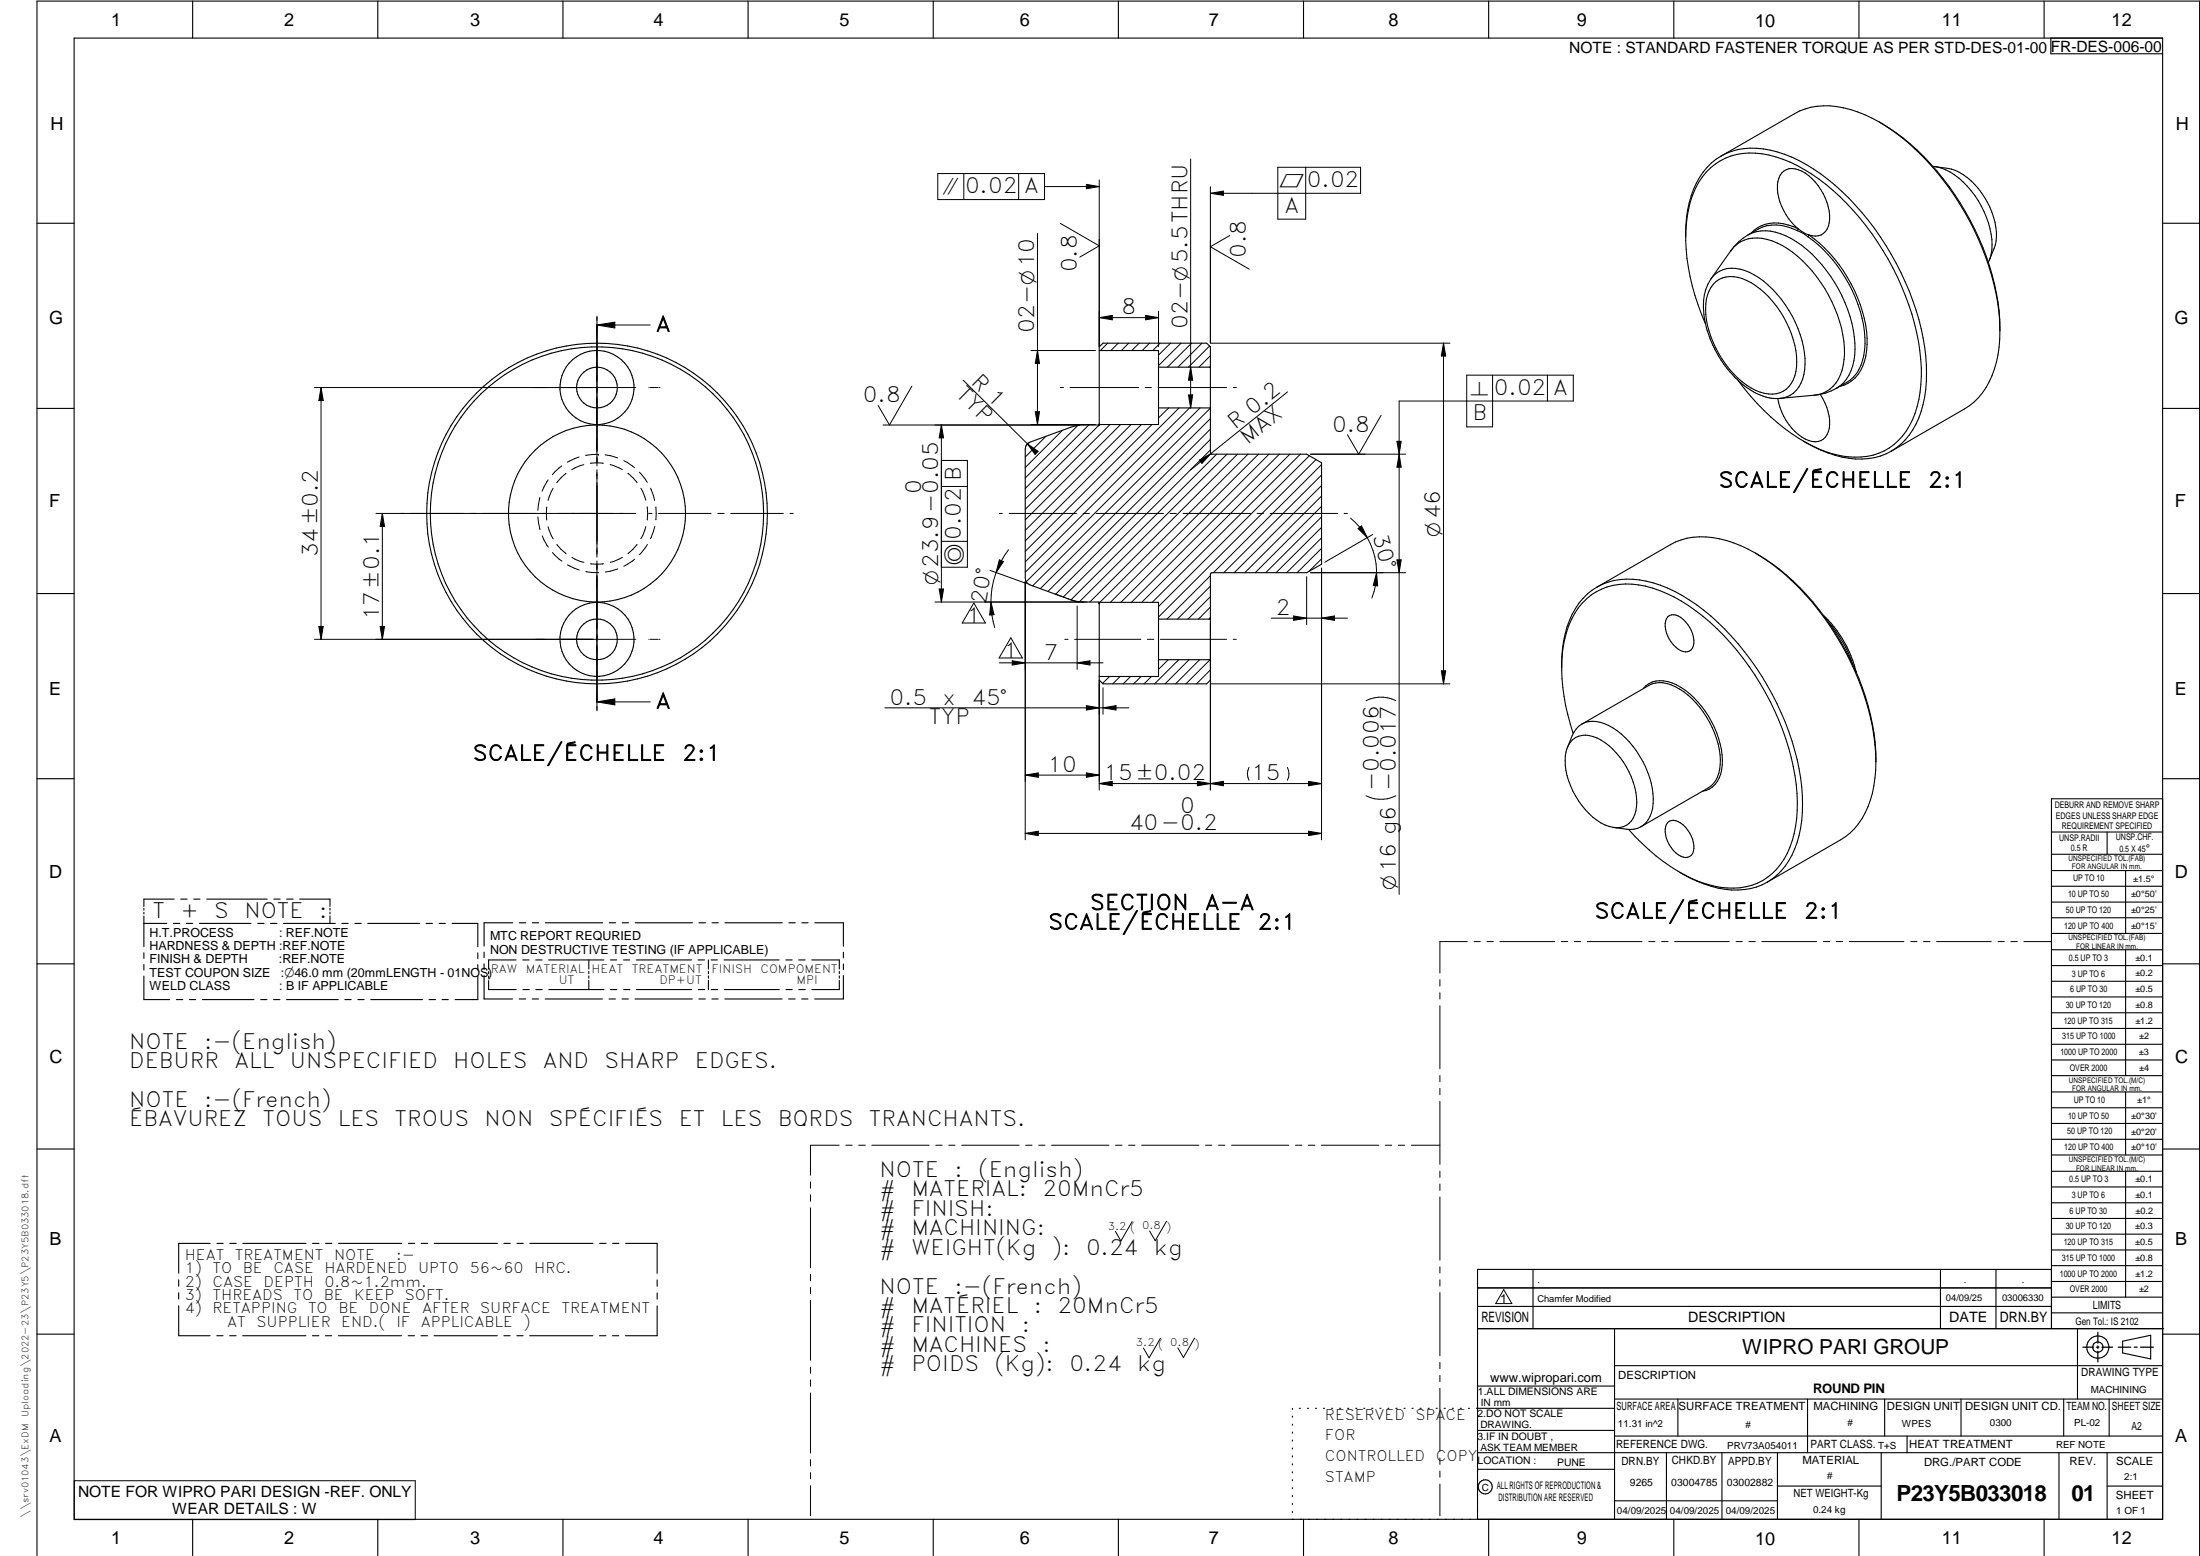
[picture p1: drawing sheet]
<svg xmlns="http://www.w3.org/2000/svg" width="594mm" height="420mm" viewBox="0 0 594 420" stroke-linecap="round" stroke-linejoin="round" font-family="sans-serif">
<g fill="none" stroke="#000" stroke-width=".3">
<path d="M20 10.3h564v400h-564zM52 .3v10M102 .3v10M152 .3v10M202 .3v10M252 .3v10M302 .3v10M352 .3v10M402 .3v10M452 .3v10M502 .3v10M552 .3v10"/>
<path d="M553.8 10.3v4.2h30.2M507.5 33a65.1 65.1 0 0 1 24.5 26.5 64.9 64.9 0 0 1 8 27.5M507.5 33a26.9 26.9 0 0 0-18.5-4l-3.1 1-21.2 12.2M507.5 33a69.2 69.2 0 0 1 25.6 29.2 70.1 70.1 0 0 1 6.7 22.5M464.7 42.2a20 20 0 0 1 17.2-.5 54.3 54.3 0 0 1 22.7 17.9 72 72 0 0 1 15.6 38.9 29.2 29.2 0 0 1-4.6 19 16.2 16.2 0 0 1-4.9 4.3M464.7 42.2a20.2 20.2 0 0 0-9 14.5l-.5 6.5M522 44.9a15.4 15.4 0 0 1 10.3 6.6 24.3 24.3 0 0 1 5.6 15.9l-.5 2.4-.5 1.1M522.6 45a15.3 15.3 0 0 1 13.3 8.3 17.5 17.5 0 0 1 2.9 12.8l-1.6 4.2M10 60.3h10M462 75.4a15.4 15.4 0 0 0-1.8 10.2 29.1 29.1 0 0 0 13.8 20.4l.9 .5a10.6 10.6 0 0 0 5.7 1.1M462 75.4a7.4 7.4 0 0 1 9.1-2.4 25.9 25.9 0 0 1 12.9 12.4 24.6 24.6 0 0 1 3.1 15.7 7.5 7.5 0 0 1-6.5 6.5M462 75.3l5.4-7.6a8.6 8.6 0 0 1 9.7-3.1 25.8 25.8 0 0 1 13.5 10.1 35.3 35.3 0 0 1 7.5 20.8 11.6 11.6 0 0 1-4.9 10.2l-1 .5-2.3 .5"/>
<path d="M463.4 76a7.6 7.6 0 0 1 8.3-.3 26.4 26.4 0 0 1 13.4 23.3 7.4 7.4 0 0 1-5.4 7.3 11.8 11.8 0 0 1-9.2-3.2 27.7 27.7 0 0 1-9.9-19.7 9.4 9.4 0 0 1 2.8-7.4zM472.1 63.4a11.1 11.1 0 0 1 10.1 .3 32.6 32.6 0 0 1 14.3 14.4 31.5 31.5 0 0 1 4.1 19.3 10.5 10.5 0 0 1-4.6 7.4M472.1 63.4a14.4 14.4 0 0 0-4.7 4.4M485.3 62.3a11.8 11.8 0 0 0-13.2 1.1M485.3 62.3l2 .9 .9 .7M485.6 61.8l1.9 1.3 1 .4M485.6 61.8l-.3 .5M485.6 61.8a15 15 0 0 1-5.5-12.8 4.1 4.1 0 0 1 6.5-2.8 14.9 14.9 0 0 1 7.3 14 3.9 3.9 0 0 1-5.4 3.3M485.6 61.8a11.4 11.4 0 0 0-11-.3l-1.7 1.4M488.2 63.9a37.5 37.5 0 0 1 15.4 28.9 11.9 11.9 0 0 1-4.9 10.5l-2.7 1.5M488.5 63.5a38.9 38.9 0 0 1 15.7 27.9 14.4 14.4 0 0 1-3.3 10.7 8.4 8.4 0 0 1-4.1 2.3M488.5 63.5l-.3 .4"/>
<path d="M584 60.3h10M296.8 94.7h16v19.9h-16M296.8 94.7v-1.1l1.1-.9h27.9l1 .9 .2 29h25.8l4.1 2.4v27.4l-4.1 2.2-25.8 .2-.2 28.8-1 1.1h-27.9l-1.1-1.1v-21M296.8 94.7v19.9M312.8 99.1h14M460.5 87.5a57 57 0 0 1-5.1-27 22.9 22.9 0 0 1 6.5-15.2 17.1 17.1 0 0 1 15.8-3.4 44.1 44.1 0 0 1 20.9 13 72.2 72.2 0 0 1 20.1 42.1 30.3 30.3 0 0 1-3.9 19.4 15.9 15.9 0 0 1-15.7 7 37.2 37.2 0 0 1-19-9.2 64.9 64.9 0 0 1-10.7-11.4M540 86.3v3M540 88.5v.8M540 89.3a26.6 26.6 0 0 1-5.7 18.1l-1.2 1.1-2.6 1.9-19.8 11.4M10 110.3h10M296.6 114.8h.1M296.7 114.7h.1"/>
<path d="M296.7 114.8h.1M296.8 114.6h.1M296.8 114.5h.1M296.8 114.6l-.2 .2a16.4 16.4 0 0 0-7.4 .6l-11 4a1.89 1.89 0 0 0-1.3 1.8v34.8a1.9 1.9 0 0 0 1.3 1.9l11 4.1a18.5 18.5 0 0 0 7.4 .6h.2M312.8 110.2h14M487.7 119.5a26.3 26.3 0 0 0 18.5 4.1l1.6-.5 2.9-1.3M489.9 106.7l-9.3 .9M491.5 106.5a13.1 13.1 0 0 1 2.2 10 3.8 3.8 0 0 1-5.3 2.5 15 15 0 0 1-8.3-11.4M496 104.8a14 14 0 0 1-6.2 1.9M584 110.3h10M431.2 158.5a18.9 18.9 0 0 1 15.2-1.1 48.1 48.1 0 0 1 21.2 14.4 74.6 74.6 0 0 1 18.9 40.7 34.4 34.4 0 0 1-2.6 18.4 17.3 17.3 0 0 1-6.7 7.3M431.2 158.5a20.2 20.2 0 0 0-9 14.6l-.5 6.5"/>
<path d="M474 149.4a26.9 26.9 0 0 0-18.5-4.1l-3 1-1.5 .8-19.8 11.4M474 149.4a69.2 69.2 0 0 1 25.7 29.2 66.7 66.7 0 0 1 6.8 24.8M474 149.4a65.1 65.1 0 0 1 24.6 26.5 63.8 63.8 0 0 1 8 29.8M10 160.3h10M296.6 162.6h.1M296.7 162.6h.1M296.7 162.6l.1 .1M296.8 162.7h.1M296.8 162.8h.1M296.8 162.6h16v20.1h-16M312.8 167.2h14M312.8 178.1h14"/>
<path d="M450.3 166.6a2.67 2.67 0 0 1 3.5 .1 8 8 0 0 1 3.5 7.6 2.39 2.39 0 0 1-4.1 1 8.1 8.1 0 0 1-3.4-7.6zM492.4 166.2a31.1 31.1 0 0 1 8.8 15.3M493.6 167.9a32.1 32.1 0 0 1 6.7 11.6M584 160.3h10M424.7 199.7a5.9 5.9 0 0 1 6.5-.4 20.7 20.7 0 0 1 10.7 18.5 5.5 5.5 0 0 1-5.4 5.7 12.4 12.4 0 0 1-8.4-4.8 19.6 19.6 0 0 1-5.2-15.6 6.2 6.2 0 0 1 1.8-3.4zM424.8 198.1a51.7 51.7 0 0 1-2.7-23.6 21.3 21.3 0 0 1 7.6-13.8 18.5 18.5 0 0 1 16.5-1.9 47.7 47.7 0 0 1 21.1 14.8 72.3 72.3 0 0 1 18 40.6 29 29 0 0 1-4.5 19.2 16.1 16.1 0 0 1-16.2 6.2 40.4 40.4 0 0 1-21.2-11.8l-3.6-3.8M427.1 195.5a8.1 8.1 0 0 1 8.4 1 24.6 24.6 0 0 1 10.9 20.5 6.8 6.8 0 0 1-5.2 6.9h-2l-3.4-.5M427.1 195.5a6.4 6.4 0 0 0-2.5 3.1l-1.3 3.2M427.1 195.5l18.2-10.4a8 8 0 0 1 8.2 1 24.7 24.7 0 0 1 11 20.3 7.6 7.6 0 0 1-3.2 6.4l-18.2 10.4M443.7 185.9a6.5 6.5 0 0 1 7.8-1.5 24.1 24.1 0 0 1 12.6 15 15.4 15.4 0 0 1 .1 10.7 5.8 5.8 0 0 1-4.5 3.6M10 210.3h10M506.6 205.7a26.6 26.6 0 0 1-5.8 18l-1.1 1.2-2.7 1.9-19.8 11.4"/>
<path d="M506.6 204.9v.8M584 215.7h-30v143.1M584 210.3h10M450.3 222.1a2.55 2.55 0 0 1 3.5 .1 8 8 0 0 1 3.5 7.7 2.4 2.4 0 0 1-4.1 .9 8.1 8.1 0 0 1-3.4-7.6zM453.5 235.5a28.6 28.6 0 0 0 17.5 4.7 15.1 15.1 0 0 0 6.2-2M554 224.7h30M554 230.7h30M554 235.1h30M554 239.3h30M569 224.7v6M574 235.1v17M38.9 245.3v.5"/>
<path d="M38.9 246.3v.5M38.9 247.4v8.2M38.9 249.3h6.1M38.9 257.3v1.5M46.8 249.3h1.7M47 242.8h-8.1v2M48.8 242.8h1.7M50.3 249.3h1.7M52.3 242.8h1.7M53.8 249.3h14M55.8 242.8h16.3M69.6 249.3h1.7"/>
<path d="M73.1 249.3h1.7M73.9 242.8h1.7M76.6 249.3h13.9M77.4 242.8h1.8M80.9 242.8h8.2v1.9M89.1 245.3v.4M89.1 246.3v.5M89.1 247.3v2M92.3 249.3h1.7M95.8 249.3h1.7M99.3 249.3h14M115.1 249.3h1.7"/>
<path d="M118.6 249.3h1.7M122.1 249.3h6.9v6.4M129 257.3v1.5M130.7 257.1v1.5M138.5 249.2h-7.8v6.3M139.4 259.2h-7.5v2.5M140.2 249.2h1.8M141.2 259.2h1.7M143.8 249.2h1.7M144.6 259.2h1.8M147.3 249.2h15.4M148.2 259.2h14.9"/>
<path d="M159 259.2v2.5M164.5 249.2h1.7M164.8 259.2h1.7M168 249.2h1.7M168.4 259.2h1.6M171.5 249.2h15.5M171.8 259.2h14.9M188.5 259.2h1.7M188.8 249.2h1.7M191.3 259.2v2.5M192 259.2h1.7M192.3 249.2h1.7"/>
<path d="M195.5 259.2h14.9M195.8 249.2h15.4M212.2 259.2h1.7M213 249.2h1.8M215.7 259.2h1.7M216.5 249.2h1.7M219.2 259.2h7.4v2.5M220 249.2h7.7v6.3M227.7 257.1v1.6M554 243.6h30M554 247.8h30M554 252.1h30"/>
<path d="M554 256.5h30M574 256.5v33.9M10 260.3h10M38.9 260.4v1.6M38.9 263.6v6.3h6.9M47.6 269.9h1.8M51.1 269.9h1.7M54.6 269.9h14M70.4 269.9h1.7M73.9 269.9h1.7M77.4 269.9h13.9M93.1 269.9h1.7"/>
<path d="M96.6 269.9h1.7M100.1 269.9h14M115.9 269.9h1.7M119.4 269.9h1.7M129 260.5v1.5M129 263.6v6.3h-6.1M130.7 260.3v1.5M130.7 263.4v6.3h7.7M131.9 264.8v2.4h7.5M131.9 262.3v.6M131.9 263.6v.6M140.2 269.7h1.7"/>
<path d="M141.2 267.2h1.7M143.7 269.7h1.7M144.7 267.2h1.7M147.2 269.7h15.5M148.2 267.2h14.9M159 262.3v.6M159 263.5v.6M159 264.8v2.4M164.5 269.7h1.7M164.9 267.2h1.7M168 269.7h1.7M168.4 267.2h1.7"/>
<path d="M171.5 269.7h15.4M171.9 267.2h14.9M188.5 267.2h1.8M188.7 269.7h1.8M191.3 262.3v.6M191.3 263.5v.6M191.3 264.8v2.4M192.1 267.2h1.7M192.2 269.7h1.7M195.6 267.2h14.8M195.7 269.7h15.5M212.3 267.2h1.6"/>
<path d="M213 269.7h1.7M215.7 267.2h1.8M216.5 269.7h1.7M226.6 262.3v.6M226.6 263.5v.6M226.6 264.8v2.4h-7.4M227.7 260.3v1.5M227.7 263.4v6.3h-7.7M554 260.7h30M554 265h30M554 269.2h30M554 273.5h30"/>
<path d="M554 277.7h30M584 260.3h10M554 282h30M554 286.2h30M554 290.4h30M554 294.9h30M554 299.1h30M574 294.9v17M10 310.3h10M554 303.4h30M554 307.6h30M554 311.9h30"/>
<path d="M554 316.3h30M574 316.3v34M584 310.3h10M56.8 335.7h-8.5v8.1M58.6 335.7h1.7M62.1 335.7h1.7M65.6 335.7h17M84.4 335.7h1.7M87.9 335.7h1.7M91.4 335.7h17.1M110.3 335.7h1.7M113.7 335.7h1.8"/>
<path d="M117.3 335.7h17M136.1 335.7h1.7M139.6 335.7h1.7M143.1 335.7h17M161.9 335.7h1.8M165.4 335.7h1.7M168.9 335.7h8.6v8.1M554 320.5h30M554 324.8h30M554 329h30M554 333.2h30M554 337.5h30"/>
<path d="M48.3 345.6v1.7M48.3 349.1v1.7M48.3 352.6v8.1h8.4M177.5 352.6v8.1h-8.6M177.5 345.6v1.7M177.5 349.1v1.7M399 358.8h185.2M399 352.8h155M399 347.8h155M414 342.8v16M436 358.8v51.5M524 342.8v16"/>
<path d="M539 342.8v16M554 341.8h30M554 346h30M554 350.3h30M554 354.5h30M554 342.8h-155v67.5M561 358.8v19M10 360.3h10M58.5 360.7h1.7M62 360.7h1.7M65.5 360.7h17.1M84.4 360.7h1.7"/>
<path d="M87.9 360.7h1.7M91.4 360.7h17M110.2 360.7h1.7M113.7 360.7h1.7M117.2 360.7h17.1M136.1 360.7h1.6M139.6 360.7h1.7M143 360.7h17.1M161.9 360.7h1.7M165.4 360.7h1.7M399 374.3h37M436 377.8h148"/>
<path d="M453.1 377.8v10M488.1 377.8v14.5M508.9 377.8v10M529.5 377.8v10M557.3 377.8v10M569.5 377.8v10M573.2 362.2l7.6-1.6v6.3l-7.6-1.6zM584 368.8h-148M584 360.3h10M349 380.3v.3M349 382.4v.3M349 384.6v.3"/>
<path d="M349 386.7v.3M349 388.8v.3M349 391v.3M349 393.1v.3M349 395.3v.3M349 397.4v.3M349 399.5v.3M350.9 380.3h.2M353.1 380.3h.2M355.2 380.3h.3M357.4 380.3h.3M359.6 380.3h.3"/>
<path d="M361.7 380.3h.3M363.9 380.3h.3M366.1 380.3h.3M368.3 380.3h.2M370.4 380.3h.3M372.6 380.3h.3M374.8 380.3h.3M376.9 380.3h.4M379.1 380.3h.3M381.3 380.3h.3M383.4 380.3h.4M385.6 380.3h.3"/>
<path d="M387.8 380.3h.3M390 380.3h.3M392.2 380.3h.3M394.3 380.3h.3M396.5 380.3h.3M398.7 380.3h37.3M399 396.7h37M399 392.3h185M399 386.2h37M436 387.8h148M450 392.3v18M465 392.3v18"/>
<path d="M480 392.3v18M508 392.3v18M515 387.8v4.5M556 392.3v18M569 392.3v18M52 410.3v9.7M102 410.3v9.7M152 410.3v9.7M202 410.3v9.7M252 410.3v9.7M302 410.3v9.7M349 401.7v.3"/>
<path d="M349 403.8v.4M349 406v.3M349 408.1v.3M352 410.3v9.7M402 410.3v9.7M436 405.3h44M452 410.3v9.7M480 401.3h28M502 410.3v9.7M552 410.3v9.7M569 401.3h15M10 420v-419.7h584v419.7"/>
<circle cx="161.2" cy="104.7" r="10"/>
<circle cx="161.2" cy="104.7" r="5.5"/>
<circle cx="161.2" cy="138.7" r="45"/>
<circle cx="161.2" cy="138.6" r="46"/>
<circle cx="161.2" cy="138.6" r="23.9"/>
<circle cx="161.2" cy="172.7" r="5.5"/>
<circle cx="161.2" cy="172.7" r="10"/>
<circle cx="566.5" cy="363.7" r="1.39"/>
<circle cx="566.5" cy="363.8" r="3"/>
<circle cx="401.1" cy="401.5" r="1.9"/>
</g>
<g fill="none" stroke="#000" stroke-width=".27">
<path d="M253.2 46.9h28.9v7h-28.9zM260.3 46.9v7M275.1 46.9v7M282.1 50.4h14.7M293.4 49.8l3.4 .6-3.4 .6zM296.8 48.6v45M321.5 42.9v67.3M326.8 52.2l3.6-.6v1.1zM326.8 50.4v42.2M352.6 45.2v14h-7.5v-14h22.3v7h-40.6M280.2 63v51.6M286.3 60.3l10.5 6.1-5.2 3"/>
<path d="M332.1 63.6l-5.3 3 10.5 6.1M161.2 85.4v40.4M161.2 87.8h14.4M161.2 87.8l4.8-.8v1.6zM278.4 94.7h17.4M280.2 94.7l.5 3.5h-1.1zM296.8 85.8l3.5-.6v1.2zM296.8 85.8h16M299.1 92.7l-2 2M302 92.7l-2 2M304.8 92.7l-2 2M307.6 92.7l-2 2"/>
<path d="M309.4 85.2l3.4 .6-3.4 .6zM310.4 92.7l-2 2M312.8 84v9.6M313.3 92.7l-2 2M316.1 92.7l-3.3 3.2M318.9 92.7l-6.1 6M321.5 99.1l.6 3.6h-1.2zM321.8 92.7l-6.6 6.4M324.6 92.7l-6.5 6.4M326.6 93.4l-5.7 5.7M326.8 96.1l-3 3M326.8 98.9l-.2 .2"/>
<path d="M326.9 92.7h64.6M389.8 92.7v92M389.8 92.7l.6 3.4h-1.2zM84.9 104.6h86.8M86.7 104.6v68M86.7 104.6l.6 3.6h-1.2zM175.2 104.6h.1M175.6 104.6h2.2M178 104.6h.2M238.5 114.8h53M246.2 104.3l-6 10.5-3.1-5.3M254.2 114.8v47.8"/>
<path d="M254.2 114.8l.6 3.4h-1.2zM260.1 102.7l18.7 18.5M277.4 119.8l2.9 2.1-.8 .8zM278 119.5l-.9 .9M278.4 114.6h17.4M279.6 111.2h1.1l-.5 3.4zM282.4 117.8l-5.5 5.6M286.3 104.6h.9M286.9 116.2l-10 10M289 104.6h18.5M291 114.9l-14.1 14.2M294 114.8l-17.1 17.1"/>
<path d="M296.9 114.6l-20 20.1M299.8 114.6l-22.9 22.9M302.6 114.6l-25.7 25.8M305.4 114.6l-28.5 28.6M308.2 114.6l-31.3 31.5M309.2 104.6h1.7M311.1 114.6l-34.2 34.3M312.8 104.6h18.4M315.6 110.2l-2.8 2.7M318.4 110.2l-41.5 41.5M320.9 106.6h1.2l-.6 3.6zM321.2 110.2l-44.3 44.3"/>
<path d="M324.1 110.2l-47 46.9M326.8 110.2l-48 48M326.8 113l-45.9 46M326.8 115.9l-43.8 43.8M326.8 118.7l-41.7 41.7M333 104.6h.8M347.7 105.8l-26.2 21.1M372.9 112.1l-6 10.5-3.1-5.2M377.2 119.2h1.2l-.6 3.4zM403 101.3v14h-6.9v-14h28.8v7h-47.1v133.2M417.9 101.3v7M101.5 138.6h70.2"/>
<path d="M103.2 138.6l.6 3.6h-1.1zM103.2 138.6v34M145.2 139.6l.6 3.4M145.8 134.4l-.6 3.4M147.7 136.9v3.5M148 129.6l-1.6 3M149.3 131.9l-1.3 3.2M151.7 125.8l-2.5 2.3M152.9 127.8l-1.4 1.2-1.1 1.3M156.4 123.4l-3.2 1.4M157.6 125.5l-.9 .2-2.3 1.1M159.4 125.1h3.5"/>
<path d="M161.2 126.8v23.7M161.6 122.7h.1M161.6 122.7l-3.4 .3M163.4 122.8l3.4 .9M164.8 125.4l3.2 1.4M168.4 124.4l2.9 1.9M169.5 127.8l2.5 2.5M172.7 127.5l2.1 2.8M173.1 131.8l1.3 3.3M174.7 136.9l.2 1.7-.1 1.8M175.2 138.6h.9M175.7 131.8l1.1 3.3"/>
<path d="M177.1 136.9v3.5M177.8 138.6h14.2M193.8 138.6h1.7M197.3 138.6h14.2M213.3 138.6h.9M254.2 131.4h7M254.2 124.3h7v28.9h-7M269.9 138.6h.8M272.5 138.6h18.2M292.5 138.6h1.7M296 138.6h18.2M316 138.6h1.7"/>
<path d="M319.5 138.6h18.2M323.8 124.2l3.1-1.7-2.3 2.6zM326.8 121.5l-39.7 39.7M328.5 122.6l-39.3 39.4M331.3 122.6l-39.8 39.9M334.2 122.6l-39.9 40M337 122.6l-40 40M339.5 138.6h1.7M339.8 122.6l-40 40M342.7 122.6l-40 40M343 138.6h18.2M345.5 122.6l-40 40"/>
<path d="M348.3 122.6l-40 40M351.1 122.6l-40 40M353.6 123.1l-40.8 40.7M353.9 122.6h25.7M355.3 124.1l-42.5 42.5M356.9 125.4l-29.2 29.2M356.9 128.3l-26.5 26.3M356.9 131.1l-23.6 23.5M356.9 133.9l-20.8 20.7M356.9 139.6l-15.1 15M356.9 136.7l-17.9 17.9M363 138.6h.8"/>
<path d="M364.7 139.9a20.3 20.3 0 0 1 4.5 5.3M377.8 122.6l.6 3.6h-1.2zM146.4 144.7l1.7 3M148 142.2l1.3 3.3M149.2 149.2l2.6 2.3M150.4 147l2.5 2.5M153.2 152.5l3.2 1.4M154.4 150.5l2.3 1.1 1 .2M158.2 154.3l3.5 .3M159.5 152.2h3.5M161.2 151.5v40.4M166.8 153.6l-3.4 .9"/>
<path d="M168.1 150.5l-3.3 1.3M171.4 151l-3 1.9M172 147l-2.4 2.5M174.4 142.2l-.8 2.4-.5 .9M174.8 147l-2.1 2.8M176.8 142.2l-1.1 3.3M253.6 159h1.2l-.6 3.6zM254.2 146.2h7M267.3 154l9.9 3.6M269.9 151.2l1.1 .4-2 3zM272.3 148.5a23.4 23.4 0 0 0-4.7 14.1M276.9 157.1v69.7"/>
<path d="M326.8 155.4l-11.7 11.8M326.8 158.3l-8.8 8.9M352.8 155.7v13M353.9 154.6h25.7M356.9 148.1l-6.6 6.5M356.9 150.9l-3.5 3.4M356.9 145.2l-9.5 9.4M356.9 142.4l-12.3 12.2M356.9 153.4v73.4M366.7 142.7l1-.7 1.5 3.2zM369.2 145.2a18.9 18.9 0 0 1 1.3 16.3M370.7 144.3l-12.9 7.5"/>
<path d="M371.7 154.6l.3 3.6-1.2-.1zM377.2 151.2h1.2l-.6 3.4zM84.9 172.6h86.8M86.1 169.2h1.2l-.6 3.4zM102.7 169.2h1.1l-.6 3.4zM175.2 172.6h.1M175.6 172.6h2.2M178 172.6h.2M252.5 162.6h41M263 162.8l3.1 5.4h-6.3zM267.6 162.6a24 24 0 0 0 1 6.9M267.6 162.6l.8 3.4-1.2 .1z"/>
<path d="M269.9 179h28M273 172.2l3.1 5.5h-6.3zM273.3 178.4l3.6 .6-3.6 .6zM284.9 160.4l1.8 .6M287.2 161.2l.4 .2M287.5 172.6h.9M288.2 161.6l.4 .1M289 161.9l1.9 .7M290.2 172.6h17.9M290.9 163.6v17.2M290.9 179l3.4-.6v1.2zM309.8 172.6h1.8"/>
<path d="M313.3 172.6h17.9M315.5 178.1l-2.7 2.7M318.3 178.1l-6.5 6.6M321.1 178.1l-6.5 6.6M323.9 178.1l-6.4 6.6M326.8 178.1l-6.6 6.6M326.8 161.1l-6 6.1M326.8 163.9l-3.2 3.3M326.8 166.8l-.3 .4M326.8 168.2v45.1M333 172.6h.8M343.3 166.9h20.5"/>
<path d="M349.3 166.3l3.5 .6-3.5 .6zM356.9 166.9l3.4-.6v1.2zM161.2 189.5l4.8-.8v1.6zM161.2 189.5h14.4M239 191.1h65.8M293.4 190.5l3.4 .6-3.4 .6zM296.8 183.7v29.6M297.9 185.7v7.2M297.9 191.1l3.5-.6v1.2zM299.6 182.7l-1.9 1.8M302.5 182.7l-2 2M305.3 182.7l-2 2"/>
<path d="M308.1 182.7l-2 2M310.9 182.7l-2 2M326.8 180.9l-3.7 3.8M326.9 184.7h64.6M368.9 189.2a9 9 0 0 1 8 0M389.2 181.1h1.2l-.6 3.6zM276.9 209.3h19.9M276.9 209.3l3.5-.6v1.2zM293.4 208.7l3.4 .6-3.4 .6zM296.8 211.6l3.5-.6v1.2zM296.8 211.6h60.1M323.3 211l7.1 1.2v-1.2l-7.1 1.2z"/>
<path d="M337.3 207.2a3.8 3.8 0 0 0 0 3.5M347.6 207.2a3.8 3.8 0 0 1 0 3.5M353.3 211l3.6 .6-3.6 .6zM376.9 214.9a9 9 0 0 1-8 0M276.9 225l3.5-.5v1.1zM276.9 225h80M353.3 224.5l3.6 .5-3.6 .6zM396.2 254.3h-7.4v8.5M398.1 254.3h1.6M401.5 254.3h1.8M405 254.3h14.8M421.6 254.3h1.7"/>
<path d="M425.1 254.3h1.7M428.6 254.3h14.8M445.2 254.3h1.7M448.7 254.3h1.7M452.2 254.3h14.8M468.8 254.3h1.7M472.3 254.3h1.7M475.8 254.3h14.8M492.4 254.3h1.7M495.8 254.3h1.8M499.4 254.3h14.7M516 254.3h1.6"/>
<path d="M519.4 254.3h1.8M522.9 254.3h14.8M539.5 254.3h1.7M543 254.3h1.7M546.5 254.3h7.4M388.8 264.5v1.8M388.8 268.1v1.6M388.8 271.6v17M388.8 290.4v1.7M388.8 293.9v1.7M388.8 297.4v17M218.9 319.2v1.6"/>
<path d="M226.6 309.2h-7.7v8.1M228.4 309.2h1.7M231.9 309.2h1.7M235.4 309.2h15.5M252.7 309.2h1.7M256.2 309.2h1.7M259.7 309.2h15.5M277 309.2h1.7M280.5 309.2h1.7M284 309.2h15.5M301.2 309.2h1.8M304.8 309.2h1.7"/>
<path d="M308.3 309.2h15.5M325.5 309.2h1.7M329.1 309.2h1.6M332.6 309.2h15.4M349.8 309.2h1.7M353.3 309.2h1.7M356.8 309.2h15.5M374.1 309.2h1.7M377.6 309.2h1.7M381.1 309.2h7.7M388.8 316.2v1.7M388.8 319.7v1.7"/>
<path d="M218.9 322.6v1.8M218.9 326.1v16.2M305.7 329.9l-3 5.2-1.5-2.6M315 329.8l-3.1 5.2-1.5-2.6M388.8 323.2v17.1M218.9 344.1v1.8M218.9 347.6v1.7M218.9 351.2v16.1M388.8 342.1v1.6M388.8 345.6v1.7M388.8 349v17.1M406.1 348.2l2.2 3.8h-4.4z"/>
<path d="M218.9 369.1v1.7M218.9 372.6v1.8M218.9 376.1v16.2M313.3 361.4l-3 5.2-1.5-2.6M322.6 361.3l-3 5.3-1.6-2.7M388.8 367.9v1.7M388.8 371.4v1.7M388.8 374.9v17M20.1 399.8h92v10.5h-92zM218.9 394.1v1.8M218.9 397.6v1.7M388.8 393.7v1.7"/>
<path d="M388.8 397.2v1.7M218.9 401.2v8.1M388.8 400.7v8.6"/>
</g>
<path d="M566.5 359.7v3M562.5 363.8h2.9M566.1 363.8h.7M566.5 363.4v.7M566.5 364.9v2.8M567.6 363.8h2.9M572 363.8h3.4M576.3 363.8h.8M578 363.8h3.5" fill="none" stroke="#000" stroke-width=".34"/>
<g fill="#000">
<path d="M293.4 49.8l3.4 .6-3.4 .6zM326.8 52.2l3.6-.6v1.1zM161.2 87.8l4.8-.8v1.6zM280.2 94.7l.5 3.5h-1.1zM296.8 85.8l3.5-.6v1.2zM309.4 85.2l3.4 .6-3.4 .6zM389.8 92.7l.6 3.4h-1.2zM86.7 104.6l.6 3.6h-1.2zM254.2 114.8l.6 3.4h-1.2zM279.6 111.2h1.1l-.5 3.4zM321.5 99.1l.6 3.6h-1.2zM320.9 106.6h1.2l-.6 3.6z"/>
<path d="M377.2 119.2h1.2l-.6 3.4zM277.4 119.8l2.9 2.1-.8 .8zM323.8 124.2l3.1-1.7-2.3 2.6zM377.8 122.6l.6 3.6h-1.2zM103.2 138.6l.6 3.6h-1.1zM253.6 159h1.2l-.6 3.6zM269.9 151.2l1.1 .4-2 3zM366.7 142.7l1-.7 1.5 3.2zM371.7 154.6l.3 3.6-1.2-.1zM377.2 151.2h1.2l-.6 3.4zM86.1 169.2h1.2l-.6 3.4zM102.7 169.2h1.1l-.6 3.4z"/>
<path d="M267.6 162.6l.8 3.4-1.2 .1zM273.3 178.4l3.6 .6-3.6 .6zM290.9 179l3.4-.6v1.2zM349.3 166.3l3.5 .6-3.5 .6zM356.9 166.9l3.4-.6v1.2zM161.2 189.5l4.8-.8v1.6zM293.4 190.5l3.4 .6-3.4 .6zM297.9 191.1l3.5-.6v1.2zM389.2 181.1h1.2l-.6 3.6zM276.9 209.3l3.5-.6v1.2zM293.4 208.7l3.4 .6-3.4 .6zM296.8 211.6l3.5-.6v1.2z"/>
<path d="M323.3 211l3.5 .6-3.5 .6zM326.8 211.6l3.6-.6v1.2zM353.3 211l3.6 .6-3.6 .6zM276.9 225l3.5-.5v1.1zM353.3 224.5l3.6 .5-3.6 .6z"/>
</g>
<g font-size="6">
<text x="512.1" y="405.2">P23Y5B033018</text>
<text x="559.4" y="405.2">01</text>
</g>
<g font-size="5.7">
<text x="260.6" y="52.1">0.02 A</text>
<text x="352.9" y="50.4">0.02</text>
<text x="346.8" y="57.4">A</text>
<text x="336.5" y="69.6" transform="rotate(-90 336.5 69.6)">0.8</text>
<text x="290.7" y="73.5" transform="rotate(-90 290.7 73.5)">0.8</text>
<text x="177.1" y="89.5">A</text>
<text x="279.3" y="90" transform="rotate(-90 279.3 90)">02-O10</text>
<text x="302.9" y="84.9">8</text>
<text x="320.6" y="88.9" transform="rotate(-90 320.6 88.9)">02-O5.5THRU</text>
<text x="257.8" y="106.6" transform="rotate(45 257.8 106.6)">TYP</text>
<text x="262" y="103.3" transform="rotate(45 262 103.3)">R 1</text>
<text x="403.4" y="106.6">0.02 A</text>
<text x="233" y="108.6">0.8</text>
<text x="397.6" y="113.5">B</text>
<text x="333.5" y="116.1" transform="rotate(-39 333.5 116.1)">R 0.2</text>
<text x="359.7" y="116.5">0.8</text>
<text x="336.8" y="120.1" transform="rotate(-39 336.8 120.1)">MAX</text>
<text x="464.1" y="131.6">SCALE/ÉCHELLE</text>
<text x="520.6" y="131.6">2:1</text>
<text x="248.8" y="133.4" transform="rotate(-90 248.8 133.4)">0</text>
<text x="259.5" y="145.8" transform="rotate(-90 259.5 145.8)">0.02 B</text>
<text x="370.6" y="144.6" transform="rotate(75 370.6 144.6)">30°</text>
<text x="85.8" y="150.5" transform="rotate(-90 85.8 150.5)">34±0.2</text>
<text x="102.4" y="167.5" transform="rotate(-90 102.4 167.5)">17±0.1</text>
<text x="266.2" y="163.4" transform="rotate(-80 266.2 163.4)">20°</text>
<text x="344.5" y="166">2</text>
<text x="261" y="168.2">1</text>
<text x="271" y="177.6">1</text>
<text x="281.9" y="178.1">7</text>
<text x="177.1" y="191.3">A</text>
<text x="240.2" y="190.2">0.5</text>
<text x="254.5" y="190.2">x</text>
<text x="262.3" y="190.2">45°</text>
<text x="250.8" y="195.5">TYP</text>
<text x="127.7" y="205.4">SCALE/ÉCHELLE</text>
<text x="184.2" y="205.4">2:1</text>
<text x="282.9" y="208.4">10</text>
<text x="298" y="210.7">15±0.02</text>
<text x="337.9" y="210.7">15</text>
<text x="372.4" y="213.7" transform="rotate(-90 372.4 213.7)">-0.006</text>
<text x="376.9" y="213.7" transform="rotate(-90 376.9 213.7)">-0.017</text>
<text x="318.7" y="219.6">0</text>
<text x="304.9" y="224.2">40-0.2</text>
<text x="294.3" y="245.7">SECTION</text>
<text x="325.4" y="245.7">A-A</text>
<text x="41.1" y="247.9">T</text>
<text x="48.7" y="247.9">+</text>
<text x="57.9" y="247.9">S</text>
<text x="66" y="247.9">NOTE</text>
<text x="86.2" y="247.9">:</text>
<text x="283.1" y="251">SCALE/ÉCHELLE</text>
<text x="339.6" y="251">2:1</text>
<text x="430.6" y="248">SCALE/ÉCHELLE</text>
<text x="487.1" y="248">2:1</text>
<text x="34.9" y="283.1">NOTE</text>
<text x="55.1" y="283.1">:-(English)</text>
<text x="34.9" y="288.4">DEBURR</text>
<text x="63.4" y="288.4">ALL</text>
<text x="78.3" y="288.4">UNSPECIFIED</text>
<text x="122.4" y="288.4">HOLES</text>
<text x="146.6" y="288.4">AND</text>
<text x="163.2" y="288.4">SHARP</text>
<text x="187.6" y="288.4">EDGES.</text>
<text x="34.9" y="298.9">NOTE</text>
<text x="55.1" y="298.9">:-(French)</text>
<text x="34.9" y="304.1">ÉBAVUREZ</text>
<text x="70.9" y="304.1">TOUS</text>
<text x="91.2" y="304.1">LES</text>
<text x="106.5" y="304.1">TROUS</text>
<text x="130.8" y="304.1">NON</text>
<text x="148.2" y="304.1">SPÉCIFIÉS</text>
<text x="183.3" y="304.1">ET</text>
<text x="194.7" y="304.1">LES</text>
<text x="210" y="304.1">BORDS</text>
<text x="216.1" y="304">.</text>
<text x="234.6" y="304.1">TRANCHANTS.</text>
<text x="237.5" y="317.8">NOTE</text>
<text x="257.7" y="317.8">:</text>
<text x="264.1" y="317.8">(English)</text>
<text x="237.5" y="323">#</text>
<text x="246.1" y="323">MATERIAL:</text>
<text x="281.5" y="323">20MnCr5</text>
<text x="237.5" y="328.3">#</text>
<text x="246.1" y="328.3">FINISH:</text>
<text x="237.5" y="333.5">#</text>
<text x="246.1" y="333.5">MACHINING:</text>
<text x="237.5" y="338.8">#</text>
<text x="246.1" y="338.8">WEIGHT(Kg</text>
<text x="284" y="338.8">):</text>
<text x="293.3" y="338.8">0.24</text>
<text x="311.6" y="338.8">kg</text>
<text x="237.5" y="349.3">NOTE</text>
<text x="257.7" y="349.3">:-(French)</text>
<text x="237.5" y="354.5">#</text>
<text x="237.5" y="359.8">#</text>
<text x="246.1" y="359.8">FINITION</text>
<text x="246.1" y="354.5">MATÉRIEL</text>
<text x="275.9" y="359.8">:</text>
<text x="279.2" y="354.5">:</text>
<text x="285.6" y="354.5">20MnCr5</text>
<text x="237.5" y="365">#</text>
<text x="246.1" y="365">MACHINES</text>
<text x="281.5" y="365">:</text>
<text x="237.5" y="370.3">#</text>
<text x="246.1" y="370.3">POIDS</text>
<text x="268.5" y="370.3">(Kg):</text>
<text x="288.8" y="370.3">0.24</text>
<text x="307.1" y="370.3">kg</text>
</g>
<text font-size="5.6" x="470.5" y="365.5">WIPRO PARI GROUP</text>
<g font-size="5.4">
<text x="254.5" y="52.1">i</text>
<text x="345.4" y="50.4">r</text>
<text x="397.1" y="106.6">n</text>
<text x="388.9" y="144.9" transform="rotate(-90 388.9 144.9)">O46</text>
<text x="259.5" y="152.5" transform="rotate(-90 259.5 152.5)">a</text>
<text x="253.4" y="158.1" transform="rotate(-90 253.4 158.1)">O23.9-0.05</text>
<text x="376.9" y="240.3" transform="rotate(-90 376.9 240.3)">O16 g6</text>
</g>
<g font-size="4.9">
<text x="30" y="6.9">1</text>
<text x="76.7" y="6.9">2</text>
<text x="127" y="6.9">3</text>
<text x="176.5" y="6.9">4</text>
<text x="226.7" y="6.9">5</text>
<text x="275.4" y="6.9">6</text>
<text x="326.4" y="6.9">7</text>
<text x="375" y="6.9">8</text>
<text x="425.8" y="6.9">9</text>
<text x="473.9" y="7.3">10</text>
<text x="524.3" y="6.9">11</text>
<text x="570.2" y="6.9">12</text>
<text x="13.6" y="35.1">H</text>
<text x="587.6" y="35.1">H</text>
<text x="13.2" y="87.5">G</text>
<text x="587.2" y="87.5">G</text>
<text x="13.2" y="137">F</text>
<text x="587.2" y="137">F</text>
<text x="13.2" y="187.6">E</text>
<text x="587.2" y="187.6">E</text>
<text x="13.2" y="237">D</text>
<text x="587.2" y="237">D</text>
<text x="13.4" y="287.1">C</text>
<text x="587.4" y="287.1">C</text>
<text x="13.4" y="336.2">B</text>
<text x="587.4" y="336.2">B</text>
<text x="13.4" y="389.3">A</text>
<text x="587.4" y="389.3">A</text>
<text x="30" y="416.9">1</text>
<text x="76.7" y="416.9">2</text>
<text x="127" y="416.9">3</text>
<text x="176.5" y="416.9">4</text>
<text x="226.7" y="416.9">5</text>
<text x="275.4" y="416.9">6</text>
<text x="326.4" y="416.9">7</text>
<text x="375" y="416.9">8</text>
<text x="425.8" y="416.9">9</text>
<text x="473.9" y="417.3">10</text>
<text x="524.3" y="416.9">11</text>
<text x="570.2" y="416.9">12</text>
</g>
<g font-size="4.2">
<text x="423.7" y="14.3">NOTE : STANDARD FASTENER TORQUE AS PER STD-DES-01-00</text>
<text x="553.8" y="14">FR-DES-006-00</text>
<text x="21.1" y="404.3">NOTE FOR WIPRO PARI DESIGN -REF. ONLY</text>
<text x="46.5" y="408.8">WEAR DETAILS : W</text>
</g>
<g font-size="3.9">
<text x="49.9" y="340.2">HEAT</text>
<text x="63.4" y="340.2">TREATMENT</text>
<text x="90.2" y="340.2">NOTE</text>
<text x="107" y="340.2">:-</text>
<text x="49.9" y="343.8">1)</text>
<text x="49.9" y="347.4">2)</text>
<text x="57.4" y="343.8">TO</text>
<text x="57.4" y="347.4">CASE</text>
<text x="65.6" y="343.8">BE</text>
<text x="71.2" y="347.4">DEPTH</text>
<text x="73.8" y="343.8">CASE</text>
<text x="87.6" y="343.8">HARDENED</text>
<text x="87.6" y="347.4">0.8~1.2mm.</text>
<text x="112.9" y="343.8">UPTO</text>
<text x="126.8" y="343.8">56~60</text>
<text x="144.2" y="343.8">HRC.</text>
<text x="49.9" y="351">3)</text>
<text x="57.4" y="351">THREADS</text>
<text x="79.2" y="351">TO</text>
<text x="87.5" y="351">BE</text>
<text x="95.7" y="351">KEEP</text>
<text x="109.3" y="351">SOFT.</text>
<text x="49.9" y="354.6">4)</text>
<text x="57.4" y="354.6">RETAPPING</text>
<text x="61.4" y="358.2">AT</text>
<text x="69.2" y="358.2">SUPPLIER</text>
<text x="83.2" y="354.6">TO</text>
<text x="91.4" y="354.6">BE</text>
<text x="92.1" y="358.2">END.(</text>
<text x="99.6" y="354.6">DONE</text>
<text x="107" y="358.2">IF</text>
<text x="113.6" y="358.2">APPLICABLE</text>
<text x="114" y="354.6">AFTER</text>
<text x="129.7" y="354.6">SURFACE</text>
<text x="141.4" y="358.2">)</text>
<text x="151.7" y="354.6">TREATMENT</text>
<text x="400" y="357.1">REVISION</text>
<text x="455.9" y="357.1">DESCRIPTION</text>
<text x="526.4" y="357.1">DATE</text>
<text x="540" y="357.1">DRN.BY</text>
<text x="357.8" y="383.3">RESERVED</text>
<text x="382.3" y="383.3">SPACE</text>
<text x="357.8" y="388.9">FOR</text>
<text x="357.8" y="394.5">CONTROLLED</text>
<text x="387.8" y="394.5">COPY</text>
<text x="357.8" y="400">STAMP</text>
</g>
<text font-size="3.6" x="489.6" y="376.1">ROUND PIN</text>
<text font-size="3.5" x="402.4" y="373.3">www.wipropari.com</text>
<g font-size="3.4">
<text x="40.4" y="252.9">H.T.PROCESS</text>
<text x="40.4" y="256.5">HARDNESS &amp; DEPTH :REF.NOTE</text>
<text x="75.4" y="252.9">: REF.NOTE</text>
<text x="132.3" y="253.9">MTC REPORT REQURIED</text>
<text x="132.3" y="257.5">NON DESTRUCTIVE TESTING (IF APPLICABLE)</text>
<text x="40.4" y="260.1">FINISH &amp; DEPTH</text>
<text x="40.4" y="263.7">TEST COUPON SIZE</text>
<text x="75.3" y="260.1">:REF.NOTE</text>
<text x="75.9" y="263.7">:O46.0 mm (20mmLENGTH - 01NOS)</text>
<text x="40.4" y="267.3">WELD CLASS</text>
<text x="75.4" y="267.3">: B IF APPLICABLE</text>
<text x="405.1" y="351.9">1</text>
</g>
<g font-size="3.1">
<text x="132.5" y="262.6">RAW</text>
<text x="142" y="262.6">MATERIAL HEAT</text>
<text x="170.6" y="262.6">TREATMENT</text>
<text x="192.1" y="262.6">FINISH</text>
<text x="205.4" y="262.6">COMPOMENT</text>
<text x="150.9" y="265.7">UT</text>
<text x="178.1" y="265.7">DP+UT</text>
<text x="215" y="265.7">MPI</text>
<text x="565.1" y="353.5">LIMITS</text>
<text x="562" y="371.7">DRAWING TYPE</text>
<text x="437" y="372.3">DESCRIPTION</text>
<text x="436.5" y="380.8">SURFACE AREA</text>
<text x="453.3" y="380.8">SURFACE TREATMENT</text>
<text x="489.7" y="380.8">MACHINING</text>
<text x="509.5" y="380.8">DESIGN UNIT</text>
<text x="530.6" y="380.8">DESIGN UNIT CD.</text>
<text x="558" y="380.6">TEAM NO.</text>
<text x="570.3" y="380.7">SHEET SIZE</text>
<text x="575.6" y="386.1">A2</text>
<text x="436.4" y="391.1">REFERENCE DWG.</text>
<text x="437.8" y="395.5">DRN.BY</text>
<text x="451.4" y="395.4">CHKD.BY</text>
<text x="466.6" y="395.5">APPD.BY</text>
<text x="486.7" y="395.4">MATERIAL</text>
<text x="488.9" y="390.9">PART CLASS.</text>
<text x="515.6" y="390.9">HEAT TREATMENT</text>
<text x="519.6" y="395.9">DRG./PART CODE</text>
<text x="558.9" y="395.5">REV.</text>
<text x="571.4" y="395.6">SCALE</text>
<text x="484.3" y="404.2">NET WEIGHT-Kg</text>
<text x="571.4" y="404.7">SHEET</text>
</g>
<text font-size="3" x="579.5" y="230.1">°</text>
<g font-size="2.8">
<text x="299.1" y="332.1">3.2 ( 0.8 )</text>
<text x="560.4" y="357.7">Gen Tol.: IS 2102</text>
<text x="306.7" y="363.6">3.2 ( 0.8 )</text>
<text x="399.1" y="376.6">1.ALL DIMENSIONS ARE</text>
<text x="399" y="382.7">2.DO NOT SCALE</text>
<text x="399" y="388.7">3.IF IN DOUBT ,</text>
<text x="399" y="395.4">LOCATION :</text>
<text x="420.5" y="396">PUNE</text>
<text x="404.2" y="402">ALL RIGHTS OF REPRODUCTION &amp;</text>
<text x="440.1" y="401.2">9265</text>
<text x="451.3" y="401.2">03004785</text>
<text x="466.3" y="401.2">03002882</text>
<text x="404.7" y="405.4">DISTRIBUTION ARE RESERVED</text>
</g>
<g font-size="2.7">
<text x="564.6" y="376.2">MACHINING</text>
<text x="399.9" y="379.7">IN mm</text>
<text x="399.7" y="385.7">DRAWING.</text>
<text x="436.9" y="385.4">11.31 in^2</text>
<text x="471.4" y="385.5">#</text>
<text x="498.9" y="385">#</text>
<text x="513.6" y="385.3">WPES</text>
<text x="537.3" y="385.1">0300</text>
<text x="560.1" y="385.1">PL-02</text>
<text x="399.7" y="391.8">ASK TEAM MEMBER</text>
<text x="466.4" y="391.2">PRV73A054011</text>
<text x="507.1" y="391.2">T+S</text>
<text x="555.2" y="391.1">REF NOTE</text>
<text x="493.4" y="399.5">#</text>
<text x="573.6" y="399.7">2:1</text>
<text x="400.1" y="402.5">C</text>
<text x="436.6" y="408.7">04/09/2025</text>
<text x="450.9" y="408.8">04/09/2025</text>
<text x="466" y="408.9">04/09/2025</text>
<text x="489.6" y="408.5">0.24 kg</text>
<text x="571.4" y="408.7">1 OF 1</text>
</g>
<g font-size="2.5">
<text x="554.9" y="218.3">DEBURR AND REMOVE SHARP</text>
<text x="555.2" y="221">EDGES UNLESS SHARP EDGE</text>
<text x="556.1" y="227.1">UNSP.RADII</text>
<text x="556.8" y="223.8">REQUIREMENT SPECIFIED</text>
<text x="571.4" y="226.9">UNSP.CHF.</text>
<text x="559.2" y="229.9">0.5 R</text>
<text x="572.3" y="230.1">0.5 X 45</text>
<text x="559.8" y="238">UP TO 10</text>
<text x="576.1" y="238.1">±1.5°</text>
<text x="558.5" y="242.2">10 UP TO 50</text>
<text x="575.5" y="242.3">±0°50'</text>
<text x="557.4" y="250.7">120 UP TO 400</text>
<text x="557.9" y="246.5">50 UP TO 120</text>
<text x="575.5" y="250.7">±0°15'</text>
<text x="575.5" y="246.5">±0°25'</text>
<text x="558.7" y="259.4">0.5 UP TO 3</text>
<text x="559.5" y="263.7">3 UP TO 6</text>
<text x="576.6" y="263.6">±0.2</text>
<text x="576.6" y="259.4">±0.1</text>
<text x="559" y="267.9">6 UP TO 30</text>
<text x="576.6" y="267.9">±0.5</text>
<text x="557.8" y="272.2">30 UP TO 120</text>
<text x="576.6" y="272.2">±0.8</text>
<text x="556.9" y="280.7">315 UP TO 1000</text>
<text x="557.3" y="276.4">120 UP TO 315</text>
<text x="576.6" y="276.4">±1.2</text>
<text x="577.7" y="280.7">±2</text>
<text x="556.4" y="284.9">1000 UP TO 2000</text>
<text x="577.6" y="284.9">±3</text>
<text x="558.9" y="289.2">OVER 2000</text>
<text x="577.7" y="289.3">±4</text>
<text x="560" y="297.9">UP TO 10</text>
<text x="577.1" y="297.9">±1°</text>
<text x="558.5" y="302.1">10 UP TO 50</text>
<text x="575.5" y="302.1">±0°30'</text>
<text x="557.4" y="310.6">120 UP TO 400</text>
<text x="558.2" y="306.3">50 UP TO 120</text>
<text x="575.5" y="310.6">±0°10'</text>
<text x="575.5" y="306.4">±0°20'</text>
<text x="558.8" y="319.2">0.5 UP TO 3</text>
<text x="559.4" y="323.4">3 UP TO 6</text>
<text x="576.6" y="319.2">±0.1</text>
<text x="576.6" y="323.5">±0.1</text>
<text x="558.9" y="327.7">6 UP TO 30</text>
<text x="576.7" y="327.7">±0.2</text>
<text x="557.8" y="332">30 UP TO 120</text>
<text x="576.6" y="332">±0.3</text>
<text x="556.8" y="340.5">315 UP TO 1000</text>
<text x="557.3" y="336.3">120 UP TO 315</text>
<text x="576.6" y="336.3">±0.5</text>
<text x="576.6" y="340.5">±0.8</text>
<text x="415.2" y="346.4">.</text>
<text x="530.3" y="346.5">.</text>
<text x="545.9" y="346.4">.</text>
<text x="556.2" y="344.7">1000 UP TO 2000</text>
<text x="576.6" y="344.7">±1.2</text>
<text x="415.2" y="351.5">Chamfer Modified</text>
<text x="525.5" y="351.3">04/09/25</text>
<text x="540.6" y="351.4">03006330</text>
<text x="558.9" y="349">OVER 2000</text>
<text x="577.6" y="349">±2</text>
</g>
<g font-size="2.4">
<text x="7.7" y="382.7" transform="rotate(-90 7.7 382.7)">Uploading\2022-23\P23Y5\P23Y5B033018.dft</text>
<text x="7.7" y="409.8" transform="rotate(-90 7.7 409.8)">\\srv01043\ExDM</text>
</g>
<g font-size="2.1">
<text x="558.5" y="232.4">UNSPECIFIED TOL.(FAB)</text>
<text x="559.5" y="234.7">FOR ANGULAR IN mm.</text>
<text x="558.6" y="253.9">UNSPECIFIED TOL.(FAB)</text>
<text x="560.7" y="256.3">FOR LINEAR IN mm.</text>
<text x="558.7" y="292.3">UNSPECIFIED TOL.(M/C)</text>
<text x="559.6" y="294.7">FOR ANGULAR IN mm.</text>
<text x="558.7" y="313.7">UNSPECIFIED TOL.(M/C)</text>
<text x="560.6" y="316.1">FOR LINEAR IN mm.</text>
</g>
</svg>
